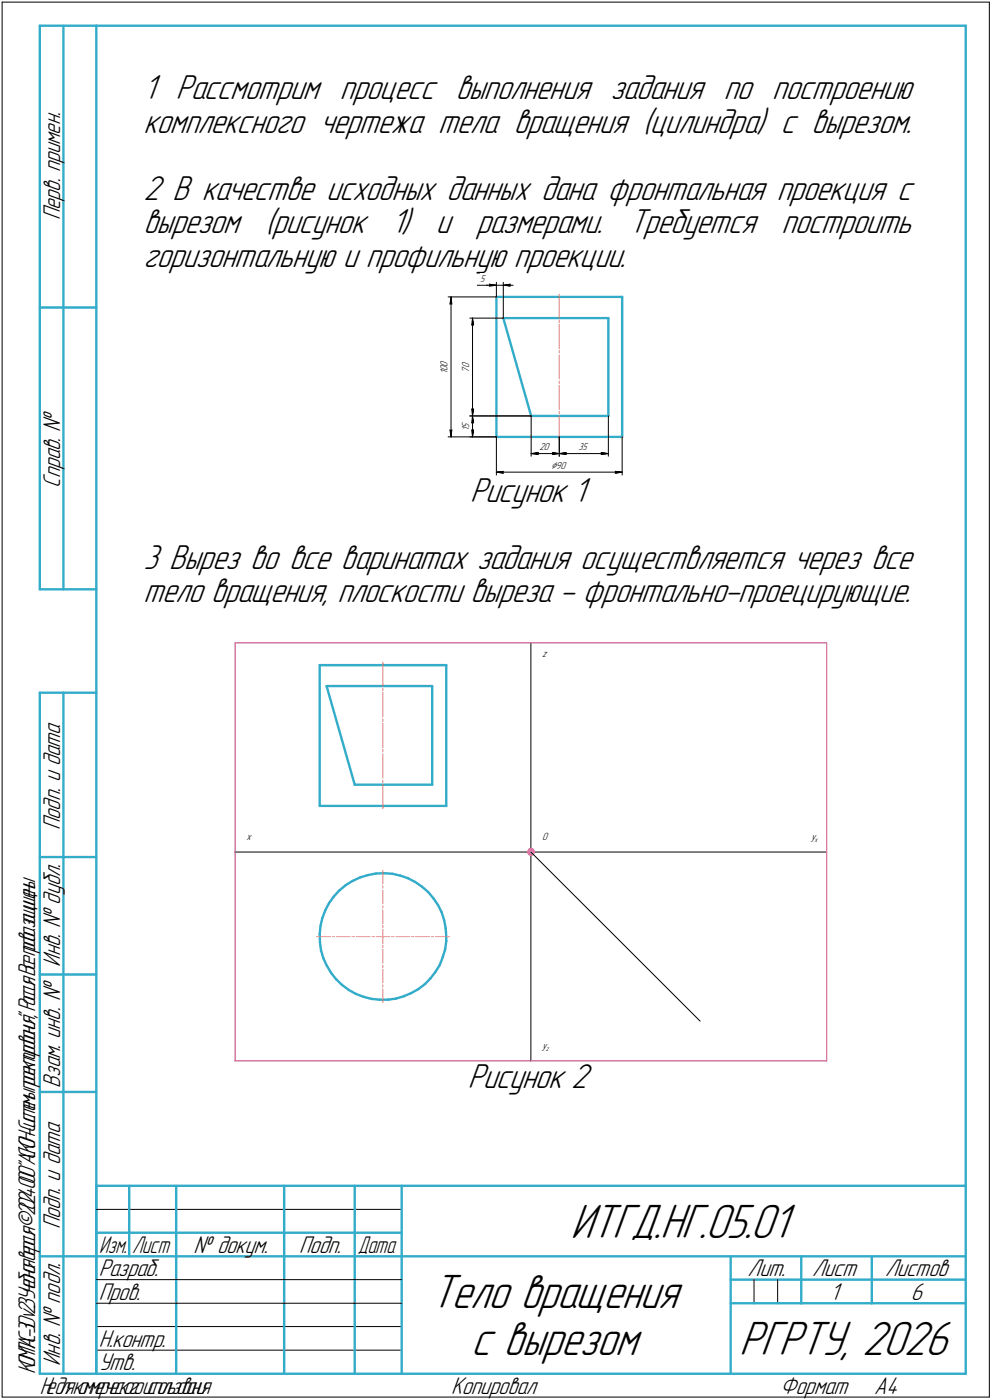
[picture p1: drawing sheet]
<svg xmlns="http://www.w3.org/2000/svg" width="211mm" height="298mm" viewBox="0 0 211 298" stroke-linecap="round" stroke-linejoin="round" font-family="sans-serif">
<g fill="none" stroke="#000" stroke-width=".21">
<path d="M.5 .5h210zM.5 .5v297zM210.5 .5v297zM95.3 63.2h10.3zM95.7 64.7l.3-.1zM96 63.2l.1 1.5zM96 64.6l.1 .1zM96 63.2l-.3 1.5zM96 63.2v29.8zM100 67.7h7.1zM100.5 67.7l.3 1.5zM100.5 69l.3 .2z"/>
<path d="M100.5 69l-.1 .2zM100.5 67.7l-.1 1.5zM100.5 67.7v20.9zM101.5 60.7h2.6zM103.5 60.7h2.1zM104.1 60.7h1.5zM104.1 60.5l1.5 .2zM104.1 60.5l.2 .2zM104.1 60.9l1.5-.2zM104.3 60.7l-.2 .2zM105.6 60.1v3.1zM105.6 60.7h1.5z"/>
<path d="M107.1 60.1v7.6zM107.1 60.7l1.4 .2zM107.1 60.7l1.4-.2zM107.1 60.7h2.1zM108.4 60.7l.1 .2zM108.5 60.5l-.1 .2zM95.3 93h10.3zM95.7 91.6l.3 1.4zM95.7 91.6l.3 .1zM96 91.7l.1-.1zM96.1 91.6l-.1 1.4zM100 93h5.6z"/>
<path d="M100 88.6h13zM100.4 91.6l.1 1.4zM100.4 91.6l.1 .1zM100.4 90l.1-.1zM100.4 87.1l.1 1.5zM100.4 87.1l.1 .1zM100.5 91.7l.3-.1zM100.5 88.6l.3 1.4zM100.5 89.9l.3 .1zM100.5 88.6l-.1 1.4zM100.5 88.6v4.4zM100.5 87.2l.3-.1z"/>
<path d="M100.8 91.6l-.3 1.4zM100.8 87.1l-.3 1.5zM105.6 93v8.1zM113 88.6v8.5zM113 96.6l1.5-.2zM113 96.6l1.5 .1zM113 96.6h6zM114.4 96.6l.1 .1zM114.5 96.4l-.1 .2zM117.5 96.7l1.5-.1zM117.5 96.4l.1 .2zM117.5 96.4l1.5 .2z"/>
<path d="M117.6 96.6l-.1 .1zM119 93v4.1zM119 96.6l1.5-.2zM119 96.6l1.5 .1zM119 96.6h10.4zM120.3 96.6l.2 .1zM120.5 96.4l-.2 .2zM127.9 96.7l1.5-.1zM127.9 96.7l.2-.1zM127.9 96.4l.2 .2zM127.9 96.4l1.5 .2zM129.4 88.6v8.5z"/>
<path d="M132.4 93v8.1zM105.6 100.5l1.5-.1zM105.6 100.5l1.5 .3zM105.6 100.5h26.8zM106.9 100.5l.2 .3zM107.1 100.4l-.2 .1zM130.9 100.8l1.5-.3zM130.9 100.4l.2 .1zM130.9 100.4l1.5 .1zM131.1 100.5l-.2 .3zM112.9 136.9v44.5zM50 181.4h62.9z"/>
<path d="M112.9 181.4h63zM112.9 181.4v44.5zM112.9 181.4l36.1 36zM20.5 257.5h65zM20.5 272.5h17zM20.5 277.5h17zM37.5 272.5h23zM37.5 277.5h23zM60.5 272.5h15zM60.5 277.5h15zM75.5 272.5h10zM75.5 277.5h10z"/>
<path d="M160.4 272.5v5zM165.4 272.5v5zM.5 297.5h210zM20.5 282.4h65zM20.5 287.5h65z"/>
</g>
<g fill="none" stroke="#33acca" stroke-width=".51">
<path d="M8.5 5.5v120zM8.5 5.5h12zM13.5 5.5v120zM20.5 5.5h185zM20.5 5.5v287zM205.5 5.5v287zM8.5 65.5h12zM105.6 63.2v29.8zM105.6 63.2h26.8zM107.1 67.7h22.3zM107.1 67.7l5.9 20.9zM129.4 67.7v20.9z"/>
<path d="M132.4 63.2v29.8zM105.6 93h26.8zM113 88.6h16.4zM8.5 125.5h12zM8.5 147.5v145zM8.5 147.5h12zM13.5 147.5v145zM68 141.6v30zM68 141.6h26.9zM69.5 146.1h22.4zM69.5 146.1l6 21zM91.9 146.1v21z"/>
<path d="M94.9 141.6v30zM68 171.6h26.9zM75.5 167.1h16.4zM8.5 182.5h12zM68 198.9l.1 1.8zM68.2 197.2l-.2 1.7zM68.6 195.5l-.4 1.7zM69.2 193.8l-.6 1.7zM70 192.3l-.8 1.5zM71 190.9l-1 1.4zM72.2 189.6l1.3-1.1zM72.2 189.6l-1.2 1.3z"/>
<path d="M73.5 188.5l1.5-.9zM75 187.6l1.6-.8zM76.6 186.8l1.6-.5zM78.2 186.3l1.8-.3zM80 186l1.7-.1zM81.7 185.9l1.8 .1zM83.5 186l1.7 .4zM85.2 186.4l1.6 .6zM86.8 187l1.5 .8zM88.3 187.8l1.5 1zM89.8 188.8l1.3 1.1zM91.1 189.9l1.1 1.4z"/>
<path d="M92.2 191.3l1 1.4zM93.2 192.7l.8 1.6zM94 194.3l.5 1.6zM94.5 195.9l.3 1.8zM94.8 197.7l.1 1.7zM94.9 199.4v1zM8.5 207.5h12zM68.1 200.7l.2 1.7zM68.3 202.4l.5 1.6zM68.8 204l.7 1.6zM69.5 205.6l.9 1.6zM70.4 207.2l1.1 1.3z"/>
<path d="M71.5 208.5l1.3 1.2zM72.8 209.7l1.4 1.1zM74.2 210.8l1.5 .8zM75.7 211.6l1.6 .6zM77.3 212.2l1.7 .5zM79 212.7l1.8 .2zM80.8 212.9h1.7zM82.5 212.9l1.7-.3zM84.2 212.6l1.7-.5zM85.9 212.1l1.6-.7zM87.5 211.4l1.5-.8zM89 210.6l1.4-1.1z"/>
<path d="M91.6 208.3l-1.2 1.2zM92.7 206.9l-1.1 1.4zM93.6 205.4l-.9 1.5zM94.2 203.8l-.6 1.6zM94.7 202.1l-.5 1.7zM94.9 200.4l-.2 1.7zM8.5 232.5h12zM20.5 252.5h185zM20.5 252.5v40zM27.5 252.5v15zM37.5 252.5v25zM60.5 252.5v25z"/>
<path d="M75.5 252.5v25zM85.5 252.5v40zM8.5 267.5h12zM20.5 262.5h7zM20.5 267.5h7zM27.5 262.5h10zM27.5 267.5h10zM37.5 277.5v15zM37.5 262.5h23zM37.5 267.5h23zM60.5 277.5v15zM60.5 262.5h15z"/>
<path d="M60.5 267.5h15zM75.5 277.5v15zM75.5 262.5h10zM75.5 267.5h10zM85.5 267.5h120zM155.4 267.5v25zM155.4 272.5h15.1zM155.4 277.5h5zM160.4 277.5h5zM165.4 277.5h5.1zM170.5 267.5v10zM170.5 272.5h35z"/>
<path d="M170.5 277.5h15zM185.5 267.5v10zM185.5 277.5h20zM8.5 292.5h12zM20.5 292.5h185z"/>
</g>
<g fill="none" stroke="#ff8000" stroke-width=".21">
<path d="M119 75.6v5.1zM119 74.7v.4zM119 69.1v5.1zM119 68.2v.5zM119 62.7v5zM119 88.5v5.1zM119 87.6v.5zM119 82.1v5.1zM119 81.1v.5zM81.4 159.6v.5zM81.4 154v5.2zM81.4 153.1v.5z"/>
<path d="M81.4 147.5v5.1zM81.4 146.6v.4zM81.4 141v5.1zM81.4 167v5.2zM81.4 166.1v.5zM81.4 160.5v5.2zM67.4 199.4h2.9zM70.7 199.4h.5zM71.6 199.4h2.9zM74.9 199.4h.5zM75.8 199.4h2.9zM79.1 199.4h.5z"/>
<path d="M80 199.4h1.4zM81.4 199.4v1.4zM81.4 185.3v2.9zM81.4 188.6v.5zM81.4 189.5v2.9zM81.4 192.9v.4zM81.4 193.8v2.8zM81.4 197v.5zM81.4 198v1.4zM81.4 199.4h1.5zM83.4 199.4h.4zM84.3 199.4h2.9z"/>
<path d="M87.6 199.4h.5zM88.4 199.4h2.9zM91.8 199.4h.4zM92.7 199.4h2.9zM81.4 210.6v2.9zM81.4 209.7v.4zM81.4 206.4v2.8zM81.4 205.5v.5zM81.4 202.2v2.9zM81.4 201.3v.4z"/>
</g>
<g fill="#fff" stroke="#fff" stroke-width=".21">
<path d="M117.2 98.1h3.5zM117.2 98.2h3.5zM117.2 98.2h3.5zM117.2 98.3h3.5zM117.2 98.3h3.5zM117.2 98.4h3.5zM117.2 98.4h3.5zM117.2 98.5h3.5zM117.2 98.6h3.5zM117.2 98.6h3.5zM117.2 98.7h3.5zM117.2 98.7h3.5zM117.2 98.8h3.5zM117.2 98.8h3.5zM117.2 98.9h3.5zM117.2 98.9h3.5zM117.2 99h3.5zM117.2 99.1h3.5zM117.2 99.1h3.5zM117.2 99.2h3.5zM117.2 99.2h3.5zM117.2 99.3h3.5zM117.2 99.3h3.5zM117.2 99.4h3.5zM117.2 99.5h3.5zM117.2 99.5h3.5zM117.2 99.6h3.5zM117.2 99.6h3.5zM117.2 99.7h3.5zM117.2 99.7h3.5zM117.2 99.8h3.5zM117.2 99.9h3.5zM117.2 99.9h3.5zM117.2 100h3.5zM117.2 100h3.5zM117.2 100.1h3.5zM117.2 100.1h3.5zM117.2 100.2h3.5z"/>
<path d="M106.9 100.2h.3zM106.5 100.3h.7zM106.1 100.4h1.1zM105.9 100.4h1.3zM105.8 100.5h1.4zM105.6 100.5h1.6zM105.8 100.6h1.4zM105.9 100.6h1.3zM106 100.7h1.2zM106.1 100.8h1.1zM106.5 100.8h.7zM106.9 100.9h.3z"/>
<path d="M130.7 100.2h.4zM130.7 100.3h.8zM130.7 100.4h1.2zM130.7 100.4h1.3zM130.7 100.5h1.5zM130.7 100.5h1.7zM130.7 100.6h1.5zM130.7 100.6h1.4zM130.7 100.7h1.3zM130.7 100.8h1.2zM130.7 100.8h.8zM130.7 100.9h.4z"/>
<path d="M93.5 76.6h2.1zM93.5 76.7h2.1zM93.5 76.7h2.1zM93.5 76.8h2.1zM93.5 76.8h2.1zM93.5 76.9h2.1zM93.5 76.9h2.1zM93.5 77h2.1zM93.5 77h2.1zM93.5 77.1h2.1zM93.5 77.2h2.1zM93.5 77.2h2.1zM93.5 77.3h2.1zM93.5 77.3h2.1zM93.5 77.4h2.1zM93.5 77.4h2.1zM93.5 77.5h2.1zM93.5 77.6h2.1zM93.5 77.6h2.1zM93.5 77.7h2.1zM93.5 77.7h2.1zM93.5 77.8h2.1zM93.5 77.8h2.1zM93.5 77.9h2.1zM93.5 77.9h2.1zM93.5 78h2.1zM93.5 78.1h2.1zM93.5 78.1h2.1zM93.5 78.2h2.1zM93.5 78.2h2.1zM93.5 78.3h2.1zM93.5 78.3h2.1zM93.5 78.4h2.1zM93.5 78.5h2.1zM93.5 78.5h2.1zM93.5 78.6h2.1zM93.5 78.6h2.1zM93.5 78.7h2.1zM93.5 78.7h2.1zM93.5 78.8h2.1zM93.5 78.9h2.1zM93.5 78.9h2.1zM93.5 79h2.1zM93.5 79h2.1zM93.5 79.1h2.1zM93.5 79.1h2.1zM93.5 79.2h2.1zM93.5 79.2h2.1zM93.5 79.3h2.1zM93.5 79.4h2.1zM93.5 79.4h2.1zM93.5 79.5h2.1zM93.5 79.5h2.1zM93.5 79.6h2.1z"/>
<path d="M95.9 63.4h.1zM95.9 63.4h.2zM95.8 63.5h.3zM95.8 63.6h.3zM95.8 63.6h.3zM95.8 63.7h.3zM95.8 63.7h.3zM95.7 63.8h.4zM95.7 63.8h.5zM95.7 63.9h.5zM95.7 64h.5zM95.7 64h.5zM95.7 64.1h.5zM95.7 64.1h.5zM95.7 64.2h.5zM95.7 64.2h.5zM95.7 64.3h.5zM95.7 64.3h.5zM95.7 64.4h.5zM95.7 64.5h.5zM95.6 64.5h.7zM95.6 64.6h.7zM95.6 64.6h.7zM95.6 64.7h.7zM95.6 64.7h.7zM95.6 64.8h.7z"/>
<path d="M95.6 91.4h.7zM95.6 91.4h.7zM95.6 91.5h.7zM95.6 91.6h.7zM95.6 91.6h.7zM95.6 91.7h.7zM95.6 91.7h.7zM95.7 91.8h.5zM95.7 91.8h.5zM95.7 91.9h.5zM95.7 91.9h.5zM95.7 92h.5zM95.7 92.1h.5zM95.7 92.1h.5zM95.7 92.2h.5zM95.7 92.2h.5zM95.7 92.3h.5zM95.7 92.3h.5zM95.7 92.4h.5zM95.7 92.5h.5zM95.7 92.5h.4zM95.8 92.6h.3zM95.8 92.6h.3zM95.8 92.7h.3zM95.8 92.7h.3zM95.9 92.8h.2zM95.9 92.9h.1z"/>
<path d="M98.1 89.8h2.1zM98.1 89.9h2.1zM98.1 89.9h2.1zM98.1 90h2.1zM98.1 90h2.1zM98.1 90.1h2.1zM98.1 90.1h2.1zM98.1 90.2h2.1zM98.1 90.3h2.1zM98.1 90.3h2.1zM98.1 90.4h2.1zM98.1 90.4h2.1zM98.1 90.5h2.1zM98.1 90.5h2.1zM98.1 90.6h2.1zM98.1 90.6h2.1zM98.1 90.7h2.1zM98.1 90.8h2.1zM98.1 90.8h2.1zM98.1 90.9h2.1zM98.1 90.9h2.1zM98.1 91h2.1zM98.1 91h2.1zM98.1 91.1h2.1zM98.1 91.2h2.1zM98.1 91.2h2.1zM98.1 91.3h2.1zM98.1 91.3h2.1zM98.1 91.4h2.1zM98.1 91.4h2.1zM98.1 91.5h2.1zM98.1 91.6h2.1zM98.1 91.6h2.1zM98.1 91.7h2.1zM98.1 91.7h2.1z"/>
<path d="M100.2 91.4h.7zM100.2 91.4h.7zM100.2 91.5h.7zM100.2 91.6h.7zM100.2 91.6h.7zM100.2 91.7h.7zM100.2 91.7h.7zM100.2 91.8h.7zM100.2 91.8h.7zM100.2 91.9h.7zM100.2 91.9h.7zM100.3 92h.6zM100.3 92.1h.6zM100.3 92.1h.6zM100.3 92.2h.5zM100.3 92.2h.5zM100.3 92.3h.5zM100.3 92.3h.5zM100.3 92.4h.5zM100.3 92.5h.5zM100.3 92.5h.5zM100.4 92.6h.4zM100.4 92.6h.4zM100.4 92.7h.3zM100.4 92.7h.3zM100.5 92.8h.1zM100.5 92.9h.1z"/>
<path d="M100.5 88.7h.1zM100.5 88.8h.1zM100.4 88.8h.3zM100.4 88.9h.3zM100.4 89h.4zM100.4 89h.4zM100.3 89.1h.5zM100.3 89.1h.5zM100.3 89.2h.5zM100.3 89.2h.5zM100.3 89.3h.5zM100.3 89.4h.5zM100.3 89.4h.5zM100.3 89.5h.6zM100.3 89.5h.6zM100.3 89.6h.6zM100.2 89.6h.7zM100.2 89.7h.7zM100.2 89.7h.7zM100.2 89.8h.7zM100.2 89.9h.7zM100.2 89.9h.7zM100.2 90h.7zM100.2 90h.7zM100.2 90.1h.7zM100.2 90.1h.7z"/>
<path d="M98.1 76.9h2.1zM98.1 77h2.1zM98.1 77h2.1zM98.1 77.1h2.1zM98.1 77.2h2.1zM98.1 77.2h2.1zM98.1 77.3h2.1zM98.1 77.3h2.1zM98.1 77.4h2.1zM98.1 77.4h2.1zM98.1 77.5h2.1zM98.1 77.6h2.1zM98.1 77.6h2.1zM98.1 77.7h2.1zM98.1 77.7h2.1zM98.1 77.8h2.1zM98.1 77.8h2.1zM98.1 77.9h2.1zM98.1 77.9h2.1zM98.1 78h2.1zM98.1 78.1h2.1zM98.1 78.1h2.1zM98.1 78.2h2.1zM98.1 78.2h2.1zM98.1 78.3h2.1zM98.1 78.3h2.1zM98.1 78.4h2.1zM98.1 78.5h2.1zM98.1 78.5h2.1zM98.1 78.6h2.1zM98.1 78.6h2.1zM98.1 78.7h2.1zM98.1 78.7h2.1zM98.1 78.8h2.1zM98.1 78.9h2.1zM98.1 78.9h2.1zM98.1 79h2.1zM98.1 79h2.1zM98.1 79.1h2.1zM98.1 79.1h2.1zM98.1 79.2h2.1zM98.1 79.2h2.1zM98.1 79.3h2.1z"/>
<path d="M100.5 67.9h.1zM100.5 68h.1zM100.4 68h.3zM100.4 68.1h.3zM100.4 68.1h.4zM100.4 68.2h.4zM100.3 68.2h.5zM100.3 68.3h.5zM100.3 68.4h.5zM100.3 68.4h.5zM100.3 68.5h.5zM100.3 68.5h.5zM100.3 68.6h.5zM100.3 68.6h.6zM100.3 68.7h.6zM100.3 68.7h.6zM100.2 68.8h.7zM100.2 68.9h.7zM100.2 68.9h.7zM100.2 69h.7zM100.2 69h.7zM100.2 69.1h.7zM100.2 69.1h.7zM100.2 69.2h.7zM100.2 69.3h.7zM100.2 69.3h.7z"/>
<path d="M100.2 86.9h.7zM100.2 87h.7zM100.2 87h.7zM100.2 87.1h.7zM100.2 87.2h.7zM100.2 87.2h.7zM100.2 87.3h.7zM100.2 87.3h.7zM100.2 87.4h.7zM100.2 87.4h.7zM100.3 87.5h.6zM100.3 87.5h.6zM100.3 87.6h.6zM100.3 87.7h.5zM100.3 87.7h.5zM100.3 87.8h.5zM100.3 87.8h.5zM100.3 87.9h.5zM100.3 87.9h.5zM100.3 88h.5zM100.4 88.1h.4zM100.4 88.1h.4zM100.4 88.2h.3zM100.4 88.2h.3zM100.4 88.3h.2zM100.5 88.3h.1zM100.5 88.4h.1z"/>
<path d="M114.8 94.1h2.4zM114.8 94.2h2.4zM114.8 94.3h2.4zM114.8 94.3h2.4zM114.8 94.4h2.4zM114.8 94.4h2.4zM114.8 94.5h2.4zM114.8 94.5h2.4zM114.8 94.6h2.4zM114.8 94.7h2.4zM114.8 94.7h2.4zM114.8 94.8h2.4zM114.8 94.8h2.4zM114.8 94.9h2.4zM114.8 94.9h2.4zM114.8 95h2.4zM114.8 95.1h2.4zM114.8 95.1h2.4zM114.8 95.2h2.4zM114.8 95.2h2.4zM114.8 95.3h2.4zM114.8 95.3h2.4zM114.8 95.4h2.4zM114.8 95.4h2.4zM114.8 95.5h2.4zM114.8 95.6h2.4zM114.8 95.6h2.4zM114.8 95.7h2.4zM114.8 95.7h2.4zM114.8 95.8h2.4zM114.8 95.8h2.4zM114.8 95.9h2.4zM114.8 96h2.4zM114.8 96h2.4zM114.8 96.1h2.4zM114.8 96.1h2.4zM114.8 96.2h2.4zM114.8 96.2h2.4z"/>
<path d="M114.3 96.2h.3zM114 96.3h.6zM113.6 96.4h1zM113.5 96.4h1.1zM113.3 96.5h1.3zM113.2 96.5h1.4zM113 96.6h1.6zM113.2 96.6h1.4zM113.3 96.7h1.3zM113.5 96.7h1.1zM113.6 96.8h1zM114.1 96.9h.5z"/>
<path d="M117.3 96.2h.4zM117.3 96.3h.8zM117.3 96.4h1.2zM117.3 96.4h1.3zM117.3 96.5h1.5zM117.3 96.5h1.6zM117.3 96.6h1.7zM117.3 96.6h1.6zM117.3 96.7h1.5zM117.3 96.7h1.3zM117.3 96.8h1.2zM117.3 96.9h.6z"/>
<path d="M102.1 58.3h1.4zM102.1 58.4h1.4zM102.1 58.4h1.4zM102.1 58.5h1.4zM102.1 58.5h1.4zM102.1 58.6h1.4zM102.1 58.6h1.4zM102.1 58.7h1.4zM102.1 58.8h1.4zM102.1 58.8h1.4zM102.1 58.9h1.4zM102.1 58.9h1.4zM102.1 59h1.4zM102.1 59h1.4zM102.1 59.1h1.4zM102.1 59.2h1.4zM102.1 59.2h1.4zM102.1 59.3h1.4zM102.1 59.3h1.4zM102.1 59.4h1.4zM102.1 59.4h1.4zM102.1 59.5h1.4zM102.1 59.5h1.4zM102.1 59.6h1.4zM102.1 59.7h1.4zM102.1 59.7h1.4zM102.1 59.8h1.4zM102.1 59.8h1.4zM102.1 59.9h1.4zM102.1 59.9h1.4zM102.1 60h1.4zM102.1 60.1h1.4zM102.1 60.1h1.4zM102.1 60.2h1.4zM102.1 60.2h1.4zM102.1 60.3h1.4zM102.1 60.3h1.4zM102.1 60.4h1.4z"/>
<path d="M104 60.4h.4zM104 60.5h.7zM104 60.5h1zM104 60.6h1.2zM104 60.6h1.3zM104 60.7h1.5zM104 60.7h1.6zM104 60.8h1.5zM104 60.8h1.3zM104 60.9h1.2zM104 61h1zM104 61h.5z"/>
<path d="M108.4 60.4h.3zM108 60.5h.7zM107.6 60.5h1.1zM107.5 60.6h1.2zM107.4 60.6h1.3zM107.2 60.7h1.5zM107.1 60.7h1.6zM107.2 60.8h1.5zM107.4 60.8h1.3zM107.5 60.9h1.2zM107.6 61h1.1zM108.1 61h.6z"/>
<path d="M123.1 94.1h2.2zM123.1 94.2h2.2zM123.1 94.3h2.2zM123.1 94.3h2.2zM123.1 94.4h2.2zM123.1 94.4h2.2zM123.1 94.5h2.2zM123.1 94.5h2.2zM123.1 94.6h2.2zM123.1 94.7h2.2zM123.1 94.7h2.2zM123.1 94.8h2.2zM123.1 94.8h2.2zM123.1 94.9h2.2zM123.1 94.9h2.2zM123.1 95h2.2zM123.1 95.1h2.2zM123.1 95.1h2.2zM123.1 95.2h2.2zM123.1 95.2h2.2zM123.1 95.3h2.2zM123.1 95.3h2.2zM123.1 95.4h2.2zM123.1 95.4h2.2zM123.1 95.5h2.2zM123.1 95.6h2.2zM123.1 95.6h2.2zM123.1 95.7h2.2zM123.1 95.7h2.2zM123.1 95.8h2.2zM123.1 95.8h2.2zM123.1 95.9h2.2zM123.1 96h2.2zM123.1 96h2.2zM123.1 96.1h2.2zM123.1 96.1h2.2zM123.1 96.2h2.2zM123.1 96.2h2.2z"/>
<path d="M120.3 96.2h.3zM119.9 96.3h.7zM119.5 96.4h1.1zM119.4 96.4h1.2zM119.3 96.5h1.3zM119.2 96.5h1.4zM119 96.6h1.6zM119.2 96.6h1.4zM119.3 96.7h1.3zM119.4 96.7h1.2zM119.5 96.8h1.1zM120.1 96.9h.5z"/>
<path d="M127.8 96.2h.4zM127.8 96.3h.7zM127.8 96.4h1.1zM127.8 96.4h1.2zM127.8 96.5h1.3zM127.8 96.5h1.5zM127.8 96.6h1.6zM127.8 96.6h1.5zM127.8 96.7h1.3zM127.8 96.7h1.2zM127.8 96.8h1.1zM127.8 96.9h.6z"/>
<path d="M115.4 177.1h1.4zM115.4 177.2h1.4zM115.4 177.2h1.4zM115.4 177.3h1.4zM115.4 177.3h1.4zM115.4 177.4h1.4zM115.4 177.5h1.4zM115.4 177.5h1.4zM115.4 177.6h1.4zM115.4 177.6h1.4zM115.4 177.7h1.4zM115.4 177.7h1.4zM115.4 177.8h1.4zM115.4 177.9h1.4zM115.4 177.9h1.4zM115.4 178h1.4zM115.4 178h1.4zM115.4 178.1h1.4zM115.4 178.1h1.4zM115.4 178.2h1.4zM115.4 178.3h1.4zM115.4 178.3h1.4zM115.4 178.4h1.4zM115.4 178.4h1.4zM115.4 178.5h1.4zM115.4 178.5h1.4zM115.4 178.6h1.4zM115.4 178.6h1.4zM115.4 178.7h1.4zM115.4 178.8h1.4zM115.4 178.8h1.4zM115.4 178.9h1.4zM115.4 178.9h1.4zM115.4 179h1.4zM115.4 179h1.4zM115.4 179.1h1.4zM115.4 179.2h1.4zM115.4 179.2h1.4z"/>
<path d="M115.4 221.6h1.9zM115.4 221.7h1.9zM115.4 221.7h1.9zM115.4 221.8h1.9zM115.4 221.8h1.9zM115.4 221.9h1.9zM115.4 221.9h1.9zM115.4 222h1.9zM115.4 222.1h1.9zM115.4 222.1h1.9zM115.4 222.2h1.9zM115.4 222.2h1.9zM115.4 222.3h1.9zM115.4 222.3h1.9zM115.4 222.4h1.9zM115.4 222.4h1.9zM115.4 222.5h1.9zM115.4 222.6h1.9zM115.4 222.6h1.9zM115.4 222.7h1.9zM115.4 222.7h1.9zM115.4 222.8h1.9zM115.4 222.8h1.9zM115.4 222.9h1.9zM115.4 223h1.9zM115.4 223h1.9zM115.4 223.1h1.9zM115.4 223.1h1.9zM115.4 223.2h1.9zM115.4 223.2h1.9zM115.4 223.3h1.9zM115.4 223.4h1.9zM115.4 223.4h1.9zM115.4 223.5h1.9zM115.4 223.5h1.9zM115.4 223.6h1.9zM115.4 223.6h1.9zM115.4 223.7h1.9zM115.4 223.7h1.9zM115.4 223.8h1.9zM115.4 223.9h1.9zM115.4 223.9h1.9zM115.4 224h1.9zM115.4 224h1.9zM115.4 224.1h1.9z"/>
<path d="M52.4 177.1h1.4zM52.4 177.2h1.4zM52.4 177.2h1.4zM52.4 177.3h1.4zM52.4 177.3h1.4zM52.4 177.4h1.4zM52.4 177.5h1.4zM52.4 177.5h1.4zM52.4 177.6h1.4zM52.4 177.6h1.4zM52.4 177.7h1.4zM52.4 177.7h1.4zM52.4 177.8h1.4zM52.4 177.9h1.4zM52.4 177.9h1.4zM52.4 178h1.4zM52.4 178h1.4zM52.4 178.1h1.4zM52.4 178.1h1.4zM52.4 178.2h1.4zM52.4 178.3h1.4zM52.4 178.3h1.4zM52.4 178.4h1.4zM52.4 178.4h1.4zM52.4 178.5h1.4zM52.4 178.5h1.4zM52.4 178.6h1.4zM52.4 178.6h1.4zM52.4 178.7h1.4zM52.4 178.8h1.4zM52.4 178.8h1.4zM52.4 178.9h1.4zM52.4 178.9h1.4zM52.4 179h1.4zM52.4 179h1.4zM52.4 179.1h1.4zM52.4 179.2h1.4zM52.4 179.2h1.4z"/>
<path d="M115.4 138.3h1.3zM115.4 138.3h1.3zM115.4 138.4h1.3zM115.4 138.5h1.3zM115.4 138.5h1.3zM115.4 138.6h1.3zM115.4 138.6h1.3zM115.4 138.7h1.3zM115.4 138.7h1.3zM115.4 138.8h1.3zM115.4 138.9h1.3zM115.4 138.9h1.3zM115.4 139h1.3zM115.4 139h1.3zM115.4 139.1h1.3zM115.4 139.1h1.3zM115.4 139.2h1.3zM115.4 139.2h1.3zM115.4 139.3h1.3zM115.4 139.4h1.3zM115.4 139.4h1.3zM115.4 139.5h1.3zM115.4 139.5h1.3zM115.4 139.6h1.3zM115.4 139.6h1.3zM115.4 139.7h1.3zM115.4 139.8h1.3zM115.4 139.8h1.3zM115.4 139.9h1.3zM115.4 139.9h1.3zM115.4 140h1.3zM115.4 140h1.3zM115.4 140.1h1.3zM115.4 140.2h1.3zM115.4 140.2h1.3zM115.4 140.3h1.3zM115.4 140.3h1.3zM115.4 140.4h1.3z"/>
<path d="M172.6 177.1h1.9zM172.6 177.2h1.9zM172.6 177.2h1.9zM172.6 177.3h1.9zM172.6 177.3h1.9zM172.6 177.4h1.9zM172.6 177.5h1.9zM172.6 177.5h1.9zM172.6 177.6h1.9zM172.6 177.6h1.9zM172.6 177.7h1.9zM172.6 177.7h1.9zM172.6 177.8h1.9zM172.6 177.9h1.9zM172.6 177.9h1.9zM172.6 178h1.9zM172.6 178h1.9zM172.6 178.1h1.9zM172.6 178.1h1.9zM172.6 178.2h1.9zM172.6 178.3h1.9zM172.6 178.3h1.9zM172.6 178.4h1.9zM172.6 178.4h1.9zM172.6 178.5h1.9zM172.6 178.5h1.9zM172.6 178.6h1.9zM172.6 178.6h1.9zM172.6 178.7h1.9zM172.6 178.8h1.9zM172.6 178.8h1.9zM172.6 178.9h1.9zM172.6 178.9h1.9zM172.6 179h1.9zM172.6 179h1.9zM172.6 179.1h1.9zM172.6 179.2h1.9zM172.6 179.2h1.9zM172.6 179.3h1.9zM172.6 179.3h1.9zM172.6 179.4h1.9zM172.6 179.4h1.9zM172.6 179.5h1.9zM172.6 179.5h1.9z"/>
</g>
<g fill="#000" stroke="#000" stroke-width=".21">
<path d="M95.8 64h.2zM95.8 64.1h.2zM95.8 64.1h.2zM95.8 64.2h.2zM95.8 64.2h.2zM95.8 64.3h.2zM95.8 64.3h.2zM95.8 64.4h.2zM95.8 64.5h.2zM95.8 64.5h.2zM95.8 64.6h.2zM95.8 64.6h.1z"/>
<path d="M96 63.8h.1zM96 63.8h.1zM96 63.9h.1zM96 64h.1zM96 64h.1zM96 64.1h.1zM96 64.1h.1zM96 64.2h.1zM96 64.2h.1zM96 64.3h.1zM96 64.3h.1zM96 64.4h.1zM96 64.5h.1zM96 64.5h.1zM96 64.6h.1zM96 64.6h.1z"/>
<path d="M100.4 68.7h.1zM100.4 68.8h.1zM100.4 68.9h.1zM100.4 68.9h.1zM100.4 69h.1zM100.4 69h.1z"/>
<path d="M100.5 68.1h.1zM100.5 68.2h.1zM100.5 68.2h.1zM100.5 68.3h.1zM100.5 68.4h.1zM100.5 68.4h.1zM100.5 68.5h.1zM100.5 68.5h.2zM100.5 68.6h.2zM100.5 68.6h.2zM100.5 68.7h.2zM100.5 68.7h.2zM100.5 68.8h.2zM100.5 68.9h.3zM100.5 68.9h.3zM100.5 69h.3zM100.5 69h.3zM100.6 69.1h.2z"/>
<path d="M104.1 60.6h.4zM104.2 60.6h.7zM104.3 60.7h1z"/>
<path d="M104.3 60.7h1.3zM104.2 60.8h.9zM104.1 60.8h.5z"/>
<path d="M107.1 60.7h1.3zM107.6 60.8h.9zM108.1 60.8h.4z"/>
<path d="M108.2 60.6h.3zM107.8 60.6h.7zM107.5 60.7h1z"/>
<path d="M95.8 91.7h.2zM95.8 91.7h.2zM95.8 91.8h.2zM95.8 91.8h.2zM95.8 91.9h.2zM95.8 91.9h.2zM95.8 92h.2zM95.8 92.1h.2zM95.8 92.1h.2zM95.8 92.2h.2zM95.8 92.2h.2zM95.8 92.3h.2z"/>
<path d="M96 91.7h.1zM96 91.7h.1zM96 91.8h.1zM96 91.8h.1zM96 91.9h.1zM96 91.9h.1zM96 92h.1zM96 92.1h.1zM96 92.1h.1zM96 92.2h.1zM96 92.2h.1zM96 92.3h.1zM96 92.3h.1zM96 92.4h.1zM96 92.5h.1zM96 92.5h.1z"/>
<path d="M100.4 91.7h.1zM100.4 91.7h.1zM100.4 91.8h.1zM100.4 91.8h.1zM100.4 91.9h.1zM100.4 91.9h.1zM100.4 92h.1z"/>
<path d="M100.4 87.2h.1zM100.4 87.3h.1zM100.4 87.3h.1zM100.4 87.4h.1zM100.4 87.4h.1zM100.4 87.5h.1zM100.4 87.5h.1z"/>
<path d="M100.4 89.6h.1zM100.4 89.6h.1zM100.4 89.7h.1zM100.4 89.7h.1zM100.4 89.8h.1zM100.4 89.9h.1zM100.4 89.9h.1z"/>
<path d="M100.5 89h.1zM100.5 89h.1zM100.5 89.1h.1zM100.5 89.1h.1zM100.5 89.2h.1zM100.5 89.2h.1zM100.5 89.3h.1zM100.5 89.4h.2zM100.5 89.4h.2zM100.5 89.5h.2zM100.5 89.5h.2zM100.5 89.6h.2zM100.5 89.6h.2zM100.5 89.7h.3zM100.5 89.7h.3zM100.5 89.8h.3zM100.5 89.9h.3zM100.5 89.9h.3zM100.6 90h.2z"/>
<path d="M100.6 91.6h.2zM100.5 91.7h.3zM100.5 91.7h.3zM100.5 91.8h.3zM100.5 91.8h.3zM100.5 91.9h.3zM100.5 91.9h.2zM100.5 92h.2zM100.5 92.1h.2zM100.5 92.1h.2zM100.5 92.2h.2zM100.5 92.2h.2zM100.5 92.3h.1zM100.5 92.3h.1zM100.5 92.4h.1zM100.5 92.5h.1zM100.5 92.5h.1zM100.5 92.6h.1zM100.5 92.6h.1z"/>
<path d="M100.6 87.2h.2zM100.5 87.2h.3zM100.5 87.3h.3zM100.5 87.3h.3zM100.5 87.4h.3zM100.5 87.4h.3zM100.5 87.5h.2zM100.5 87.5h.2zM100.5 87.6h.2zM100.5 87.7h.2zM100.5 87.7h.2zM100.5 87.8h.2zM100.5 87.8h.1zM100.5 87.9h.1zM100.5 87.9h.1zM100.5 88h.1zM100.5 88.1h.1zM100.5 88.1h.1zM100.5 88.2h.1z"/>
<path d="M113 96.6h1.4zM113.5 96.6h.9zM114 96.7h.5z"/>
<path d="M114.2 96.4h.3zM113.8 96.5h.7zM113.4 96.5h1z"/>
<path d="M117.6 96.4h.3zM117.6 96.5h.7zM117.6 96.5h1z"/>
<path d="M117.6 96.6h1.4zM117.6 96.6h.9zM117.6 96.7h.4z"/>
<path d="M119 96.6h1.3zM119.5 96.6h.9zM120 96.7h.5z"/>
<path d="M120.1 96.4h.4zM119.7 96.5h.7zM119.4 96.5h1z"/>
<path d="M128 96.4h.3zM128 96.5h.7zM128.1 96.5h1z"/>
<path d="M128.1 96.6h1.3zM128 96.6h.9zM128 96.7h.4z"/>
<path d="M105.6 100.5h1.3zM106 100.6h1zM106.3 100.6h.7zM106.7 100.7h.4z"/>
<path d="M106.6 100.4h.4zM106.1 100.5h.9z"/>
<path d="M131 100.4h.4zM131 100.5h.9z"/>
<path d="M131.1 100.5h1.3zM131.1 100.6h.9zM131 100.6h.6zM131 100.7h.3z"/>
</g>
<path d="M50 136.9h125.9zM50 136.9v89zM175.9 136.9v89zM50 225.9h125.9z" fill="none" stroke="#c52b79" stroke-width=".21"/>
<path d="M112.8 180.6h.3zM112.7 180.7h.5zM112.6 180.7h.8zM112.4 180.8h1.1zM112.4 180.8h1.2zM112.4 180.9h1.2zM112.3 181h1.3zM112.3 181h1.3zM112.3 181.1h1.3zM112.3 181.1h1.4zM112.3 181.2h1.4zM112.3 181.2h1.4zM112.2 181.3h1.5zM112.2 181.4h1.5zM112.2 181.4h1.5zM112.2 181.5h1.5zM112.2 181.5h1.5zM112.3 181.6h1.4zM112.3 181.6h1.4zM112.3 181.7h1.3zM112.3 181.8h1.3zM112.3 181.8h1.3zM112.4 181.9h1.2zM112.4 181.9h1.2zM112.4 182h1.1zM112.6 182h.8zM112.7 182.1h.5zM112.8 182.1h.3z" fill="#ff8080" stroke="#ff8080" stroke-width=".21"/>
<g font-size="10.9">
<text x="121.4" y="263.5">ИТГД.НГ.05.01</text>
<text x="91.6" y="278.5">Тело вращения</text>
<text x="100.2" y="288.5">с вырезом</text>
<text x="157.3" y="288.5">РГРТУ, 2026</text>
</g>
<g font-size="7.8">
<text x="30.5" y="21.1">1 Рассмотрим процесс выполнения задания по построению</text>
<text x="30.5" y="28.2">комплексного чертежа тела вращения (цилиндра) с вырезом.</text>
<text x="30.5" y="42.5">2 В качестве исходных данных дана фронтальная проекция с</text>
<text x="30.5" y="49.6">вырезом</text>
<text x="56.5" y="49.6">(рисунок</text>
<text x="83.3" y="49.6">1)</text>
<text x="92.7" y="49.6">и</text>
<text x="101.4" y="49.6">размерами.</text>
<text x="133.8" y="49.6">Требуется</text>
<text x="166.3" y="49.6">построить</text>
<text x="30.5" y="56.8">горизонтальную и профильную проекции.</text>
<text x="100.1" y="106.8">Рисунок 1</text>
<text x="30.5" y="121.1">3 Вырез во все варинатах задания осуществляется через все</text>
<text x="30.5" y="128.2">тело вращения, плоскости выреза - фронтально-проецирующие.</text>
<text x="99.5" y="231.6">Рисунок 2</text>
</g>
<g font-size="5.5">
<text x="12.8" y="46.9" transform="rotate(-90 12.8 46.9)">Перв. примен.</text>
<text x="12.8" y="103.8" transform="rotate(-90 12.8 103.8)">Справ. №</text>
<text x="12.8" y="176.7" transform="rotate(-90 12.8 176.7)">Подп. и дата</text>
<text x="12.8" y="205.8" transform="rotate(-90 12.8 205.8)">Инв. № дубл.</text>
<text x="12.8" y="231.6" transform="rotate(-90 12.8 231.6)">Взам. инв. №</text>
<text x="12.8" y="261.7" transform="rotate(-90 12.8 261.7)">Подп. и дата</text>
<text x="41.2" y="266.8">№ докум.</text>
<text x="63.6" y="266.8">Подп.</text>
<text x="21" y="271.8">Разраб.</text>
<text x="159.1" y="271.8">Лит.</text>
<text x="172.8" y="271.8">Лист</text>
<text x="188.3" y="271.8">Листов</text>
<text x="21" y="276.8">Пров.</text>
<text x="176.6" y="276.8">1</text>
<text x="193.8" y="276.8">6</text>
<text x="21" y="286.8">Н.контр.</text>
<text x="12.8" y="290.8" transform="rotate(-90 12.8 290.8)">Инв. № подл.</text>
<text x="21" y="291.8">Утв.</text>
<text x="96" y="296.8">Копировал</text>
<text x="166" y="296.8">Формат</text>
<text x="186" y="296.8">A4</text>
</g>
<g font-size="5.4">
<text x="21.1" y="266.8">Изм.</text>
<text x="28.1" y="266.8">Лист</text>
<text x="76.1" y="266.8">Дата</text>
<text x="7.5" y="292.5" transform="rotate(-90 7.5 292.5)">КОМПАС-3Dv23Учебнаяверсия©2024ООО&quot;АСКОН-Системыпроектирования&quot;,Россия.Всеправазащищены.</text>
<text x="8.5" y="296.7">Недлякоммерческогоиспользования</text>
</g>
<text font-size="2.5" x="117.3" y="99.8">⌀90</text>
<g font-size="2.4">
<text x="115.4" y="140">z</text>
<text x="52.4" y="178.8">x</text>
<text x="115.4" y="178.8">О</text>
<text x="172.6" y="178.8">y</text>
<text x="115.4" y="223.3">y</text>
</g>
<g font-size="2.3">
<text x="102.1" y="60">5</text>
<text x="95.2" y="79.7" transform="rotate(-90 95.2 79.7)">1</text>
<text x="95.2" y="79" transform="rotate(-90 95.2 79)">0</text>
<text x="95.2" y="78.1" transform="rotate(-90 95.2 78.1)">0</text>
<text x="99.8" y="79.3" transform="rotate(-90 99.8 79.3)">7</text>
<text x="99.8" y="78.4" transform="rotate(-90 99.8 78.4)">0</text>
<text x="99.8" y="91.8" transform="rotate(-90 99.8 91.8)">1</text>
<text x="99.8" y="91.2" transform="rotate(-90 99.8 91.2)">5</text>
<text x="114.8" y="95.8">20</text>
<text x="123.1" y="95.8">35</text>
</g>
<g font-size="1.6">
<text x="173.3" y="179.3">x</text>
<text x="116.1" y="223.8">z</text>
</g>
</svg>
